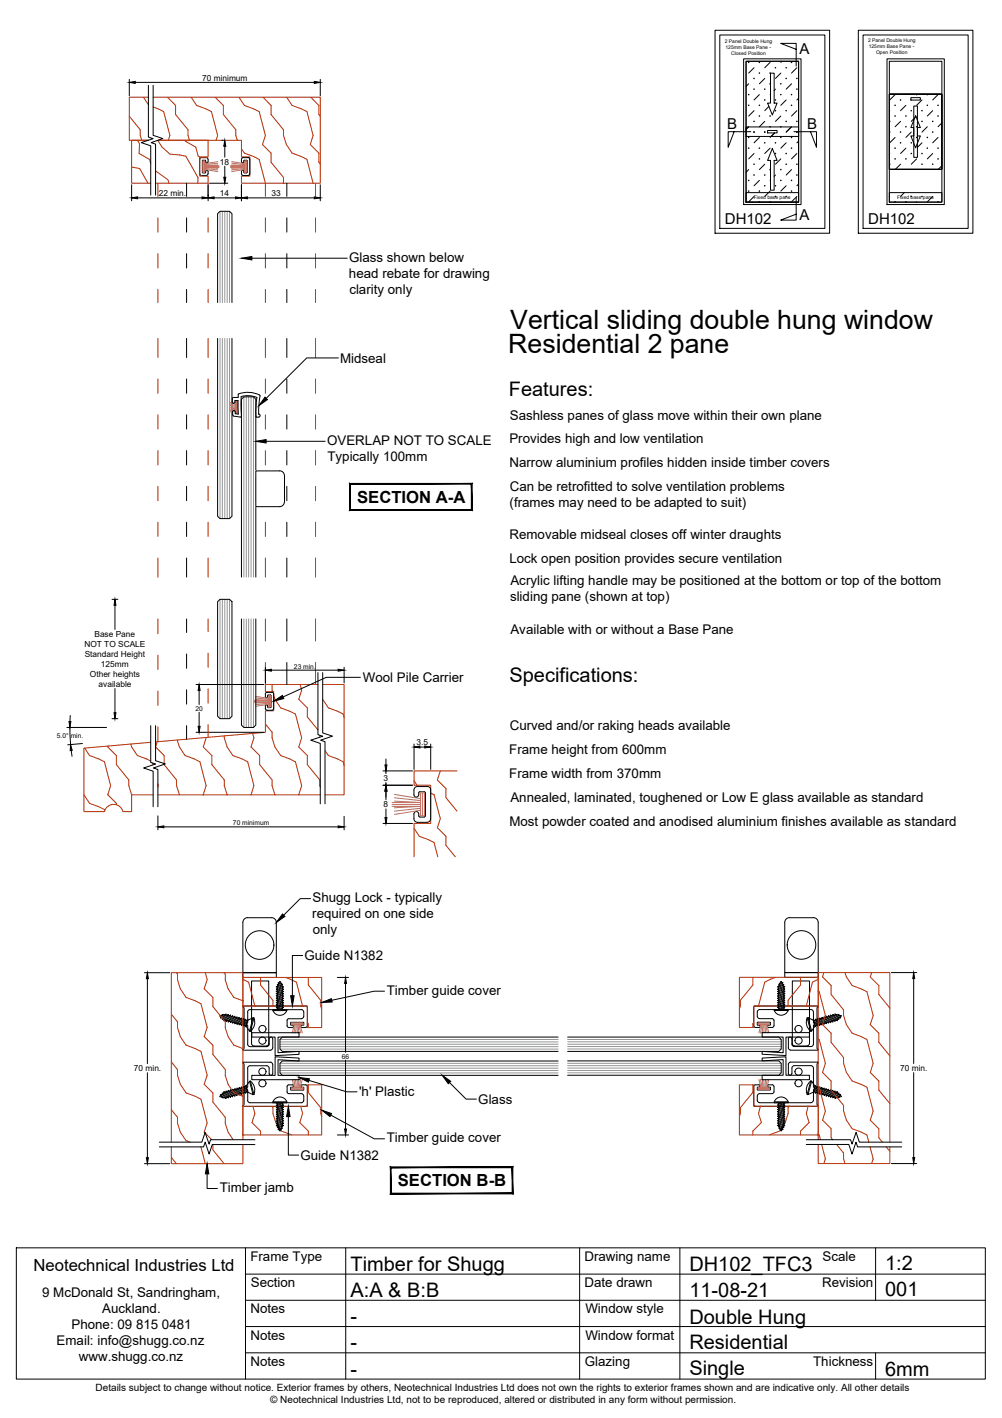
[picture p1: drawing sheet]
<svg xmlns="http://www.w3.org/2000/svg" width="210mm" height="297mm" viewBox="0 0 210 297" stroke-linecap="round" stroke-linejoin="round" font-family="sans-serif">
<!-- layer: APL Notes -->
<g fill="#000" stroke="#000" stroke-width=".21">
<path d="M98.7 101.4v5.4l.2 .1zM98.7 101.4l.2-.1v5.6zM73.4 101.4h25.3l.2-.1zM73.2 101.3h25.7l-25.5 .1zM73.2 101.3l.2 5.5v-5.4zM73.2 101.3l.2 5.5-.2 .1zM73.4 106.8l-.2 .1 25.5-.1zM73.2 106.9l25.5-.1 .2 .1z"/>
<path d="M107.3 244.6v5.3l.1 .2zM107.4 244.4v5.7l-.1-5.5zM81.9 244.6h25.4l.1-.2zM81.8 244.4h25.6l-25.5 .2zM81.8 244.4l.1 5.5v-5.3zM81.8 244.4l.1 5.5-.1 .2zM81.9 249.9l-.1 .2 25.5-.2zM81.8 250.1l25.5-.2 .1 .2z"/>
</g>
<!-- layer: Glass -->
<g fill="none" stroke="#939598" stroke-width=".21">
<path d="M46.1 44.3v19.1M46.6 44.3v19.1M47.1 44.3v19.1M47.6 44.3v19.1M48.1 44.3v19.1M46.1 70.9v37.7M46.6 70.9v37.7M47.1 70.9v37.7M47.6 70.9v37.7M48.1 70.9v37.7M51.1 83.1v37.8M51.6 83.1v37.8"/>
<path d="M52.1 83.1v37.8M52.6 83.1v37.8M53.1 83.1v37.8M46.1 125.5v25M46.6 125.5v25M47.1 125.5v25M47.6 125.5v25M48.1 125.5v25M51.1 129.7v22.7M51.6 129.7v22.7M52.1 129.7v22.7M52.6 129.7v22.7"/>
<path d="M53.1 129.7v22.7M58.6 218.7h58.3M58.6 219.3h58.3M58.6 219.8h58.3M58.6 218.3h58.3M58.6 217.7h58.3M118.9 218.7h44.8M118.9 219.7h44.8M118.9 217.7h44.8M118.9 219.2h44.8M118.9 218.2h44.8M58.6 223.8h58.3"/>
<path d="M58.6 223.3h58.3M58.6 222.7h58.3M58.6 224.2h58.3M58.6 224.8h58.3M118.9 222.7h44.8M118.9 224.2h44.8M118.9 223.7h44.8M118.9 223.2h44.8M118.9 224.7h44.8"/>
</g>
<g fill="none" stroke="#000" stroke-width=".21">
<path d="M45.6 70.9v37.2l.5 .5h2l.5-.5v-37.2M45.6 63.4v-18.6l.5-.5h2l.5 .5v18.6M58.6 98.6a1.01 1.01 0 0 1 1 1M58.6 98.6h-5v7.5h5M59.6 99.6v5.5M59.6 105.1a1.01 1.01 0 0 1-1 1M45.6 126l.5-.5h2l.5 .5v24l-.5 .5h-2l-.5-.5zM50.6 129.7v22.2l.5 .5h2l.5-.5v-22.2M50.6 120.9v-37.3l.5-.5h2l.5 .5v37.3M52.7 216.3h9.9v.9h-4.4v3.3l4.4-.3v.7l-5 .2v-3.9h-4.9zM116.9 217.2h-57.8l-.5 .5v2.1l.5 .4h57.8M118.9 217.2h44.2l.6 .5v2l-.6 .5h-44.2"/>
<path d="M159.7 216.3h9.9v.9h-5v3.9l-4.9-.3v-.6l4.4 .3v-3.3h-4.4zM52.7 225.3h4.9v-3.9l5 .2v.7l-4.4-.3v3.3h4.4v.9h-9.9zM116.9 222.3h-57.8l-.5 .4v2.1l.5 .5h57.8M118.9 222.2h44.2l.6 .5v2l-.6 .5h-44.2M159.7 221.6l4.9-.2v3.8h5v1h-9.9v-1h4.4v-3.2l-4.4 .2z"/>
<circle cx="55" cy="218" r=".75"/>
<circle cx="55" cy="215.6" r=".75"/>
<circle cx="167.3" cy="218" r=".75"/>
<circle cx="167.3" cy="215.6" r=".75"/>
<circle cx="55" cy="224.5" r=".75"/>
<circle cx="55" cy="226.9" r=".75"/>
<circle cx="167.3" cy="224.5" r=".75"/>
<circle cx="167.3" cy="226.9" r=".75"/>
</g>
<!-- layer: Text2 -->
<path d="M23.5 125.5h1.2M24.1 126.8v5.1M23.5 150.5h1.2M24.1 144.2v5.1" fill="none" stroke="#000" stroke-width=".21"/>
<path d="M24.1 125.5l.2 1.3h-.4zM23.9 149.3h.4l-.2 1.2z" fill="#000" stroke="#000" stroke-width=".21"/>
<!-- layer: Timber 1 -->
<g fill="none" stroke="#b82e00" stroke-width=".21">
<path d="M27.1 24.3l2.3 2.9v1.2l.3 1M27.6 35l1.7 .3 1.7 3.1M28.8 29.4l.4 .7-.1 2 2.2 1.3 .3 .9M30 20.4l1.1 1.5M31.1 20.4h-4v9h4h-3.5v9h4M32.1 20.4h35v18h-16.5v-1.5h1.7v-4h-1.7v-3.5h-17.5h10.5v3.5h-1.8v4h1.8v1.5h-11M32.1 22.4l2.2 1 1.3 5M32.6 35.8l2.6 1.9 .2 .7M33.1 29.4l.9 1.4 1.6 1.5 3.3 .4 2.6 4.5-.1 1.2M33.1 38.4v2.7M35.1 20.4l1.7 1.7v1.9l2.6 3.2v1.2l.3 1M35.6 28.4l-.3 1"/>
<path d="M38.8 29.4v.2l2.2 1.2 .5 1.9 .3 .2M40.1 20.4l1.1 1.7 3.1 1.3 1.3 5-.3 1M43.6 38.4v2.7M45.1 20.4l1.7 1.7v1.9l2.6 3.2v1.2l.3 1M50.1 20.4l1.1 1.7 3.1 1.3 1.3 5-.6 1.9 1.8 1.8v1.9l2.6 3.2v1.2M50.6 31.2l.6 .9 3.1 1.3 1.3 5v2.7M55.1 20.4l1.7 1.7v1.9l2.6 3.2v1.2l.6 1.9 1.2 1.8 3.1 1.3 1.3 5M60.1 20.4l1.1 1.7 3.1 1.3 1.3 5-.6 1.9 1.8 1.8v1.9l.3 .4M65.1 20.4l1.7 1.7v1.9l.3 .3M66.1 38.4v2.7M33.1 45.6v3M33.1 53.1v3"/>
<path d="M43.6 45.6v3M43.6 53.1v3M55.6 45.6v3M55.6 53.1v3M66.1 45.6v3M66.1 53.1v3M33.1 60.6v2.8M33.1 70.9v4M33.1 79.4v3M43.6 60.6v2.8M43.6 70.9v4M43.6 79.4v3"/>
<path d="M55.6 60.6v2.8M55.6 70.9v4M55.6 79.4v3M66.1 60.6v2.8M66.1 70.9v4M66.1 79.4v3M33.1 86.9v3M33.1 94.4v3M43.6 86.9v3M43.6 94.4v3M55.6 86.9v3M55.6 94.4v3"/>
<path d="M66.1 86.9v3M66.1 94.4v3M33.1 101.9v3M33.1 109.4v3M33.1 116.9v4M43.6 101.9v3M43.6 109.4v3M43.6 116.9v4M55.6 101.9v3M55.6 109.4v3M55.6 116.9v4M66.1 101.9v3"/>
<path d="M66.1 109.4v3M66.1 116.9v4M33.1 129.7v3.1M33.1 137.3v3M43.6 129.7v2.6M43.6 136.8v3M55.6 129.7v4.6M55.6 138.8v4.6M66.1 129.7v4.6M66.1 138.8v4.6M17.7 156.7l1.1 1.6 3.1 1.3 1.3 5-.6 1.9 1.8 1.8v.3M22.6 156.3v.2l1.8 1.8v1.9l2.6 3.2v1.2l.6 1.9"/>
<path d="M27.4 155.9l.2 .6 1.2 1.8 2.8 1.1M31.6 155.5l-14 1.2v13.3h4.3a2.01 2.01 0 0 1 1.9-1.5 2.01 2.01 0 0 1 2 1.5h1.8v-3.5h4.5M32 159.8v.4M32.9 155.4l-.3 1.1 1.8 1.8v1.6M33.1 144.8v3M33.1 152.3v3.1M37.1 155l.5 1.5 1.2 1.8 3.1 1.3 1.3 5-.6 1.9M43.2 154.5l-.6 2 1.8 1.8v1.9l2.6 3.2v1.2l.6 1.9M43.6 144.3v3M43.6 151.8v2.6M47 154.1l.6 2.4 1.2 1.8 3.1 1.3 1.3 5-.6 1.9M52.9 153.6l.3 1-.6 1.9 1.8 1.8v1.9l2.6 3.2v1.2l.6 1.9"/>
<path d="M55.6 151.7l1.4 1.7v1.2l.6 1.9 1.2 1.8 3.1 1.3 1.3 5-.6 1.9M57 143.4l.1 1.5M57.3 145.7l.3 .8 1.2 1.8 3.1 1.3 1.3 5-.6 1.9 1.8 1.8v1.9l2.6 3.2 .1 1.5M62.9 143.4l.3 1.2-.6 1.9 1.8 1.8v1.9l2.2 2.7M66.6 143.4h-11v1.5h1.7v4h-1.7v4.5l-23 2M67 154v.4M67.6 143.4h4.5v23.1h-4M67.6 146.5l1.2 1.8 3.1 1.3 .2 .8M68.1 157.2l.7 1.1 3.1 1.3 .2 .8M17.6 166.5l1.2 1.8 3.1 1.3v.2M32.2 160.9h.1M33.1 164.2l.1 .4-.1 .3"/>
<path d="M33.1 166.5h34M34.4 160.1l2.6 3.3v1.2l.6 1.9M37.6 166.5h.1M57.6 166.5h.1M86.7 173.5l1.1 1.7 3.1 1.3 .8 3M86.7 163.5l.7 1M90.2 166.1l.7 .4 1.3 5-.6 1.9 1.8 1.8v1.9l2 2.4M92.2 161.5l-.6 1.9 1.8 1.8v1.9l2.3 2.8M95.7 161.5h-9v3h3.5v8h-3.5v7M35.9 212.5l1.3 1.5v1.3l.6 1.8 1.2 1.9M36.9 203.8l.3 .3v1.1l.6 1.9 1.2 1.8 3.1 1.4 1.3 5M39 218.9l3.1 1.3 1.3 5"/>
<path d="M43 203.8l.4 1.4M43.4 215.3l-.6 1.9 1.8 1.8v1.9l2.6 3.2v1.2l.6 1.8 1.2 1.8 1.9 .7M43.4 205.3l-.6 1.8 1.8 1.8v1.9l2.6 3.2v1.3l.6 1.8 1.2 1.9M46.9 203.8l.3 .3v1.1l.6 1.9 1.2 1.8 1.9 .7M49 218.9l1.9 .8M50.9 204.8h16.5v10.5h-3v-4.6h-13.5zM50.9 205.2l1.2 .5 1.3 5M54.6 204.8v1.5l2.6 3.3v1.1M59.8 204.8l2.3 .9 1.3 5M64.4 214.3l.2 .1v.9M64.6 204.8v1.5l2.6 3.3v1.1l.2 .7M154.9 204.7h16.5v6h-13.5v4.5h-3z"/>
<path d="M157.7 204.7v1.6l-2.6 3.2v1.2l-.2 .7M157.9 214.2l-.2 .2v.8M162.5 204.7l-2.3 1-1.3 5M167.7 204.7v1.6l-2.6 3.2v1.2M171.4 205.1l-1.2 .6-1.3 5M171.4 207.6l.2 .1 1.3 5-.6 1.9 1.8 1.8v1.9l2.6 3.2v1.2l.6 1.9 1.2 1.8 3.1 1.3 1.3 5-.6 1.9 1.8 1.8v1.9l.7 1M171.4 217.6l.2 .1 1.3 5-.6 1.9 1.8 1.8v1.9l2.6 3.2v1.2l.6 1.9 1.2 1.8 3.1 1.4 .4 1.5M172.6 203.7l-.3 .9 1.8 1.8v1.9l2.6 3.2v1.2l.6 1.9 1.2 1.8 3.1 1.3 1.3 5-.6 1.9 1.8 1.8v1.9l2.3 2.9M177 203.7l.3 .9 1.2 1.8 3.1 1.3 1.3 5-.6 1.9 1.8 1.8v1.9l2.3 2.9M182.6 203.7l-.3 .9 1.8 1.8v1.9l2.3 2.9M35.9 222.4l1.3 1.7v1.1l.6 1.9 1.2 1.8 3.1 1.4 1.3 5M35.9 232.5l1.3 1.5v1.3l.6 1.9 1.2 1.8"/>
<path d="M39 238.9l.8 .4M43 237.4l1.4 1.3M43.4 235.3l-.6 1.9 .1 .1M43.4 225.3l-.6 1.8 1.8 1.8v2l2.6 3.1v1.3l.6 1.9 1 1.5M44.6 239.8v1.1l2.3 2.9M50.9 231.8h13.5v-4.5h3v10.5h-16.5zM50.9 238.7v-34.9h-15v35.5M50.9 239.8v4h-15v-3.6M50.9 237.6l.2 .2M53 231.8l.4 1.5-.6 1.8 1.8 1.8v.9M57 231.8l.2 .3v1.2l.6 1.8 1.2 1.8 2.1 .9M63 231.8l.4 1.5-.6 1.8 1.8 1.8v.9"/>
<path d="M64.6 227.3v1.6l2.6 3.2v1.2l.2 .6M154.9 227.3h3v4.4h13.5v6.1h-16.5zM157.7 227.3v1.5l-2.6 3.2v1.2l-.2 .7M159.3 231.7l-.4 1.5 .6 1.9-1.8 1.8v.9M165.3 231.7l-.2 .3v1.2l-.6 1.9-1.2 1.8-2.1 .9M169.3 231.7l-.4 1.5 .6 1.9-1.8 1.8v.9M171.2 237.8l.2-.2 .2 .2 .3 .9M171.4 238.7v-35h15v35.6M171.4 239.7v4h15v-3.5M171.4 227.6l.2 .1 1.3 5-.6 1.9 1.8 1.8v1.9l.3 .4M172.1 239.7l.8 3-.3 1M175.3 239.7l1.4 1.8v1.2l.3 1"/>
<path d="M35.9 242.5l1 1.3M42.1 240.2l.9 3.6M182.3 240.2l.6 2.5-.3 1M185.6 240.2l.8 1"/>
</g>
<!-- layer: Components -->
<g fill="none" stroke="#000" stroke-width=".21">
<path d="M42.2 33l-.4 .4 .1 3.2 .3 .2 1.2-.1a.86 .86 0 0 0 .1-1h-.3l-.1 .4M42.2 33h1M42.5 36.2h.5M43.1 33.7l-.6-.1-.1 .1v2.4l.1 .1M43.1 36.1l-.1 .1M43.2 33l.4 .4M43.6 33.4l-.1 .7h-.3l-.1-.4M50.6 33.4l.1 .7h.1l.3-.2M51 33l-.4 .4M51 33h1M51.1 35.9l.1 .3M51.2 36.2h.5"/>
<path d="M51.8 36.1l-.1 .1M51.8 33.7l-.7-.1v.3M51.8 33.7v2.4M52 33l.3 .4v3l-.4 .4-1.1-.1a.86 .86 0 0 1-.1-1l.1-.1 .3 .3M48.7 83.5v.7l.2 .3M48.9 84.5l.3-.2v-.4h.7v2.8M49.2 86.3l-.2-.3-.3 .2 .1 .9 1.5 .3M49.3 86.3v.3l.6 .1M49.8 83.3h-.9l-.2 .2M49.9 83.2h.1M49.9 82.5a5 5 0 0 1 4.6 .4l-.3 3.8M49.9 82.5v.7"/>
<path d="M53.8 83.2v.1a4.2 4.2 0 0 0-3.3-.2l.1 4-.3 .3M53.8 83.3l-.2 3.9 .2 .2h.4M54.2 86.7v.1M54.2 86.7l.3 .4-.3 .3M55.6 145.4l.2-.3 1.2-.1 .3 .4v3.2l-.3 .2h-1l-.4-.4M55.6 147.9l.2-.3 .2 .1 .2 .5M55.6 145.9l.2 .2 .3-.2v-.3h.5l.2 .1v2.4l-.2 .1M55.6 145.4v.5M55.6 147.9v.5M56.2 148.2h.5M88 171.1h-.2l-.1-.6a.5 .5 0 0 0-.5-.5 .5 .5 0 0 0-.5 .5v1a.75 .75 0 0 0 .8 .8h2a.75 .75 0 0 0 .7-.8M88 165.8l-.3 .3"/>
<path d="M88 165.9l.9-.1 .2 .3M89.1 170.9l-.2 .2-.9 .1M89.1 166.1v4.8M90.2 165.5a.71 .71 0 0 0-.7-.8l-2 .1a.72 .72 0 0 0-.8 .7v1a.5 .5 0 0 0 .5 .5 .5 .5 0 0 0 .5-.5v-.4M90.2 165.5v6M46.5 212.7l-.4 .1 .1 .4 .6-.7-.6 .5M46.7 213.5l.2 .1M46.9 213.6v.3l.2-.2M47.1 212.5l-.5 .8-.2-.1M47.1 212.5l.3-.1-.1 .2M47.1 212.5l-.4 .1M47.1 213.7h.3"/>
<path d="M47.3 212.6l-.7 1v-.3M47.3 212.6l.3 .1M47.4 213.7l-.1 .3 .3-.2M47.6 213.8l.2 .1M47.6 212.7l.2-.2v.2M47.6 212.7l-.7 .9M47.8 212.7l-.7 1M47.8 212.7l.2 .1M47.8 213.9v.2l.2-.2M48 213.9l.3 .1v.2l.2-.2M48.2 212.8l-.6 1M48.5 214l.2 .1v.2l.3-.1"/>
<path d="M48.5 212.9l-.3-.1 .1-.2-.3 .2-.6 .9M48.5 212.9l.2-.1v.2h.3l.2-.1-.7 1.1M48.5 212.9l-.7 1M48.7 213l-.7 .9M49 213l-.7 1M49 214.2h.2M49.1 213.1l.3 .1-.7 .9M49.2 214.2v.3l.2-.2M49.4 213.2l.3-.2-.1 .2M49.4 214.3l.2 .1M49.6 213.2l.3 .1 .2-.2v.2M49.6 213.2l-.6 1"/>
<path d="M49.6 214.4v.2l.3-.2M49.9 214.4l.2 .1M49.9 213.3l-.7 .9M50.1 213.3l.2 .1M50.1 213.3l-.7 1M50.1 214.5v.2l.2-.2M50.3 213.4l.3-.2-.1 .3M50.3 214.5l.3 .1M50.3 213.4l-.7 1M50.5 213.5h.3M50.5 213.5l-.6 .9M50.6 214.6v.2l.2-.1h.2"/>
<path d="M50.8 213.5l.2-.1v.2M50.8 213.5l-.7 1M51 213.6l.3 .1M51 213.6l-.7 .9M51 214.7v.3l.2-.2M51.2 214.8h.3M51.3 213.7l.2-.2-.1 .2 .3 .1M51.3 213.7l-.7 .9M51.4 213.7l-.6 1M51.5 214.8v.3l.1-.1M51.7 214.6l-.2 .2M51.7 213.8l-.7 .9"/>
<path d="M51.9 213.9l-.7 .9M51.9 213.7l1.1-.5-.7 2.8-.7-1zM51.9 213.7l-.2 .1M52.3 216h.1M53 213.2h.2M53.2 213.2a2.34 2.34 0 0 1-.8 2.8M53.2 213.2l-.8 2.8M57.2 211.7a1.56 1.56 0 0 0 1.4 1 1.56 1.56 0 0 0 1.5-1M57.2 211.5h2.9v.2h-2.9zM58.1 207.1l1.1 .4 .2 .2h-.2v.3M58.1 207.8v.3h-.2l.2 .2M58.1 206.6l-.2 .1 .2 .2"/>
<path d="M58.1 207.1l-.2 .1 .2 .1M58.1 209l-.2 .1 .2 .1M58.1 209.5h-.2l.2 .2M58.1 210h-.2l.2 .2M58.1 210.9l-.2 .1 .2 .1M58.1 210.4l-.2 .1 .2 .2v.2M58.1 210.4l1.3 .6h-.2v.3M58.1 208.3v.2l-.2 .1 .2 .2M58.1 208.5l1.1 .5v-.3M58.1 207.8l1.1 .4M58.1 208.1l1.1 .4M58.1 207.3l1.1 .4"/>
<path d="M58.1 207.6l1.1 .4M58.1 206.9l1.1 .3M58.1 206.6l1.1 .5M58.1 207.6h-.2l.2 .2M58.1 206.9v.2M58.1 207.3v.3M58.1 208.8v.2M58.1 209.2v.3M58.1 209.7v.3M58.1 210.2v.2M58.1 211.1v.3M58.1 211.4h-.2v.1"/>
<path d="M58.1 209.7l1.1 .4M58.1 209.5l1.1 .4M58.1 209.2l1.1 .4M58.1 209l1.1 .4M58.1 210.2l1.1 .4M58.1 210l1.1 .4M58.1 210.7l1.1 .3M58.1 210.9l1.1 .4M58.1 211.1l1 .4M58.1 211.4l.3 .1M58.1 208.8l1.1 .4M58.3 206.3h-.2l.2 .2"/>
<path d="M58.3 206.5l.9 .3M58.3 206.5l-.2 .1M58.5 205.9l.4 .1M58.5 206l.4 .2M58.9 206l-.2-.4h-.1l-.1 .3h-.2l.2 .1-.2 .3 .9 .3M58.9 206l.3 .2h-.3M58.9 206.2l.3 .4M59.2 206.6l.2 .2h-.2M59.2 207.1l.2 .1h-.2M59.2 208l.2 .2h-.2v.3l.2 .2-1.3-.4M59.2 209l.2 .2h-.2M59.2 209.2v.2l.2 .2h-.2"/>
<path d="M59.2 209.9l.2 .2h-.2M59.2 210.4l.2 .2h-.2M59.2 206.8v.3M59.2 207.2v.3M59.2 209.6v.3M59.2 210.1v.3M59.2 210.6v.2M59.2 211.3l.2 .2M162.2 211.7a1.56 1.56 0 0 0 1.4 1 1.56 1.56 0 0 0 1.5-1M162.2 211.5h2.9v.2h-2.9zM163.1 206.6l-.2 .2h.2M163.1 207l-.2 .2h.2"/>
<path d="M163.1 208l-.2 .2h.2v.3l-.2 .2 1.3-.4M163.1 208.9l-.2 .2h.2M163.1 209.1v.3l-.2 .2h.2M163.1 209.9l-.2 .2h.2M163.1 210.4l-.2 .2h.2M163.1 206.8v.2M163.1 207.2v.3M163.1 209.6v.3M163.1 210.1v.3M163.1 210.6v.2M163.1 211.3l-.2 .2M163.3 206l.3-.4 .4 .3-.2 .1 .2 .2-.9 .4"/>
<path d="M163.3 206l-.2 .2h.2M163.3 206.2l-.2 .4M163.8 205.8l-.5 .2M163.8 206l-.5 .2M164 206.2l.2 .1-.2 .1M164 206.4l-.9 .4M164 206.4l.2 .2M164.2 207.1l-1.1 .4-.2 .2h.2v.3M164.2 207.8v.3h.2l-.2 .2M164.2 206.6l.2 .1-.2 .1M164.2 207.1l.2 .1-.2 .1M164.2 209h.2l-.2 .2"/>
<path d="M164.2 209.5h.2l-.2 .2M164.2 210h.2l-.2 .2M164.2 210.9l.2 .1-.2 .1M164.2 210.4l.2 .1-.2 .2v.2M164.2 210.4l-1.1 .4-.2 .2h.2v.3M164.2 208.3v.2l.2 .1-.2 .2M164.2 208.5l-1.1 .4v-.2M164.2 207.8l-1.1 .4M164.2 208.1l-1.1 .4M164.2 207.3l-1.1 .4M164.2 207.6l-1.1 .4M164.2 206.8l-1.1 .4"/>
<path d="M164.2 206.6l-1.1 .4M164.2 207.6h.2l-.2 .2M164.2 206.8v.3M164.2 207.3v.3M164.2 208.8v.2M164.2 209.2v.3M164.2 209.7v.3M164.2 210.2v.2M164.2 211.1v.3M164.2 211.4h.2l-.1 .1M164.2 209.7l-1.1 .4M164.2 209.5l-1.1 .4"/>
<path d="M164.2 209.2l-1.1 .4M164.2 209l-1.1 .4M164.2 210.2l-1.1 .4M164.2 210l-1.1 .4M164.2 210.7l-1.1 .3M164.2 210.9l-1.1 .4M164.2 211.1l-1 .4M164.2 211.4l-.3 .1M164.2 208.8l-1.1 .3M169.1 213.2a2.34 2.34 0 0 0 .7 2.8M169.3 213.2h-.2l.7 2.8M170 216h-.2"/>
<path d="M170.4 213.7l.2 .1M170.4 213.9l.6 .9M170.6 213.8l.7 .9M170.6 214.6l.2 .2M170.7 215l-.3-1.3-1.1-.5 .7 2.8M170.7 215l-.7 1M170.8 214.8v.3l-.1-.1M170.9 213.7l.6 1M171 213.6l-.2-.1 .1 .2-.3 .1M171 214.8h-.2M171 213.6l.7 1M171.3 214.7v.2l-.3-.1"/>
<path d="M171.3 213.6h-.3M171.3 213.6l.7 .9M171.5 213.5l-.2-.1v.2M171.5 213.5l.7 1M171.7 214.6v.2l-.2-.1h-.2M171.8 213.5h-.3M171.8 213.5l.6 .9M172 213.4l-.3-.2 .1 .3M172 213.4l.6 .9M172 214.5l-.3 .1M172.2 214.5v.2l-.2-.2M172.2 213.3l-.2 .1"/>
<path d="M172.2 213.3l.7 1M172.4 214.4l-.2 .1M172.4 213.3l.7 .9M172.6 214.3v.3l-.2-.2M172.7 213.2l-.3 .1-.2-.2v.2M172.7 213.2l.6 1M172.9 213.2l-.3-.2 .1 .2M172.9 214.3h-.3M173.1 214.2v.2l-.2-.1M173.1 213.1l-.2 .1 .7 .9M173.3 213l.7 1M173.3 214.2h-.2"/>
<path d="M173.6 213l.7 .9M173.8 212.9l.2-.1v-.2l.9 1.1M173.8 212.9l-.3-.1 .1 .2h-.3l-.2-.1 .7 1.1M173.8 214l-.2 .1v.2l-.3-.1M173.8 212.9l.7 1M174 212.8l.7 1M174.3 213.9l-.3 .1v.2l-.2-.2M174.5 213.9v.2l-.2-.2M174.5 212.7l.7 1M174.5 212.7l-.3 .1M174.7 212.7l-.3-.2 .1 .2M174.7 212.7l.7 .9"/>
<path d="M174.7 213.8l-.2 .1M174.9 213.7v.3l-.2-.2M175 212.6l.7 .9v-.2M175 212.6l-.3 .1M175.2 212.5l.5 .8 .2-.2M175.2 212.5l-.3-.1 .1 .2M175.2 212.5l.4 .1M175.2 213.7h-.3M175.4 213.6v.2l-.2-.1M175.6 213.4l-.2 .2M175.8 212.7l.4 .1-.1 .4-.6-.7 .6 .5M46.2 229.5l.6 .5-.6-.7-.1 .4 .4 .1"/>
<path d="M46.4 229.3l.2-.1 .5 .8M46.6 229.2v-.3l.7 1M46.7 229.9l.4 .1M46.9 228.9l.7 .9M46.9 228.9l-.2 .2M47.1 228.8l-.2-.2v.3M47.1 228.8l.7 1M47.3 229.9l.1 .2-.3-.1M47.4 228.8l.6 .9 .3 .2-.1-.2 .3-.1M47.4 228.8h-.3M47.6 228.7l-.3-.2 .1 .3M47.6 228.7l.6 1"/>
<path d="M47.6 229.8l-.3 .1M47.8 229.8v.2l-.2-.2M47.8 228.6l.7 1M47.8 228.6l-.2 .1M48 228.6l.7 .9M48 229.7l-.2 .1M48 228.6l-.2-.2v.2M48.3 228.5l.7 1M48.5 228.5l-.2-.2v.2l-.3 .1M48.5 228.5l.7 1.1-.2-.1h-.3v.3l-.2-.2M48.7 228.4l.7 .9-.3 .1M49 228.3l-.3-.1v.2l-.2 .1"/>
<path d="M49 228.3l.6 1M49.2 228.3h-.2M49.2 228.3l.7 .9M49.4 228.2l-.2-.2v.3M49.4 228.2l.7 1M49.6 229.3l.1 .2-.3-.2M49.6 228.1l-.2 .1M49.6 228.1l.7 1M49.9 228.1l-.3-.2v.2M49.9 228.1l.6 1M50.1 229.2v.2l-.2-.2-.3 .1M50.1 228l-.2 .1"/>
<path d="M50.1 228l.7 1M50.3 228l-.2-.2v.2M50.3 229.1l-.2 .1M50.3 228l.7 .9M50.5 229.1l.1 .2-.3-.2M50.6 227.9l-.3 .1M50.6 227.9l.7 .9M50.8 229l-.3 .1M50.8 227.8l.6 1M51 228.9v.2l-.2-.1M51 227.8h-.2l-.2-.1v.2M51 227.8l.7 .9"/>
<path d="M51.2 227.7l-.2-.2v.3M51.2 227.7l.7 .9M51.3 228.8l-.3 .1M51.5 227.7h-.3M51.5 227.7l.2 .2M51.6 227.5l-.1-.1v.3M51.7 228.7l-.3 .1 .1 .2-.2-.2M51.7 228.7l.2 .1M52.3 226.5l.7 2.8-1.1-.5-.3-1.3zM52.4 226.5a2.34 2.34 0 0 1 .8 2.7M52.4 226.5l.8 2.8h-.2M52.4 226.5h-.1"/>
<path d="M57.2 230.8a1.56 1.56 0 0 1 1.4-1 1.56 1.56 0 0 1 1.5 1M57.2 230.8h2.9v.2h-2.9zM57.9 231v.1h.2M58.1 234.2l-.2 .2h.2v.3M58.1 235.6l-.2 .2 .2 .1M58.1 235.2l-.2 .1 .2 .1M58.1 234.2l1.3-.4-.2 .2v.3h.2l-.2 .2M58.1 233.3l-.2 .1 .2 .1M58.1 232.8l-.2 .2h.2M58.1 232.3l-.2 .2h.2M58.1 231.4l-.2 .1 .2 .1M58.1 231.6v.2l-.2 .2 .2 .1"/>
<path d="M58.1 233.7l-.2 .2 .2 .1v.2M58.1 231.1v.3M58.1 232.1v.2M58.1 232.5v.3M58.1 233v.3M58.1 233.5v.2M58.1 234.9v.3M58.1 235.4v.2M58.1 234.7l-.2 .2h.2M58.1 235.9l.2 .1M58.3 236l-.2 .2h.2M58.4 231l-.3 .1"/>
<path d="M58.9 236.3h.3l-.3 .2M58.9 236.5l-.4 .2M58.9 236.3l-.4 .2M59.1 231l-1 .4M59.2 235.9l-.9 .3 .2 .3-.2 .1 .2 .1 .1 .2h.1l.2-.4M59.2 234.5v.3h.2l-.2 .2-1.1 .4M59.2 235.7h.2l-.2 .2M59.2 235.3h.2l-.2 .1M59.2 233.3h.2l-.2 .2M59.2 232.9h.2l-.2 .2v.2M59.2 232.4h.2l-.2 .2M59.2 231.9h.2l-.2 .2"/>
<path d="M59.2 231.2v.3h.2l-1.3 .6M59.2 233.8v-.3l-1.1 .5M59.2 231.7v.2M59.2 232.1v.3M59.2 232.6v.3M59.2 235v.3M59.2 235.4v.3M59.2 234.3l-1.1 .4M59.2 234l-1.1 .4M59.2 235.7l-.9 .3M59.2 234.8l-1.1 .4M59.2 234.5l-1.1 .4"/>
<path d="M59.2 235.3l-1.1 .3M59.2 235.4l-1.1 .5M59.2 235.9l-.3 .4M59.2 232.4l-1.1 .4M59.2 232.6l-1.1 .4M59.2 232.9l-1.1 .4M59.2 233.1l-1.1 .4M59.2 231.9l-1.1 .4M59.2 232.1l-1.1 .4M59.2 231.5l-1.1 .3M59.2 231.2l-1.1 .4M59.2 233.3l-1.1 .4"/>
<path d="M59.4 231l-.2 .2M162.2 230.8a1.56 1.56 0 0 1 1.4-1 1.56 1.56 0 0 1 1.5 1M162.2 230.8h2.9v.2h-2.9zM162.9 231l.2 .2M163.1 235.9l.9 .3-.2 .2 .2 .2-.4 .3-.3-.4M163.1 234.5v.3h-.2l.2 .2 1.1 .4M163.1 235.7h-.2l.2 .2M163.1 235.2h-.2l.2 .2M163.1 233.3h-.2l.2 .2M163.1 232.9h-.2l.2 .2v.2M163.1 232.4h-.2l.2 .2M163.1 231.9h-.2l.2 .2"/>
<path d="M163.1 231.2v.2h-.2l.2 .2 1.1 .5M163.1 233.8v-.3l1.1 .4M163.1 231.7v.2M163.1 232.1v.3M163.1 232.6v.3M163.1 235v.2M163.1 235.4v.3M163.1 234.3l1.1 .4M163.1 234l1.1 .4M163.1 235.7l.9 .3M163.1 234.8l1.1 .3M163.1 234.5l1.1 .4"/>
<path d="M163.1 235.2l1.1 .4M163.1 235.4l1.1 .4M163.1 235.9l.2 .4M163.1 232.4l1.1 .4M163.1 232.6l1.1 .4M163.1 232.9l1.1 .4M163.1 233.1l1.1 .4M163.1 231.9l1.1 .4M163.1 232.1l1.1 .4M163.1 231.4l1.1 .4M163.1 231.2l1.1 .4M163.1 233.3l1.1 .4"/>
<path d="M163.2 231l1 .4M163.3 236.3h-.2l.2 .2M163.3 236.5l.5 .2M163.3 236.3l.5 .1M163.9 231l.3 .1M164 236l.2 .2h-.2M164.2 234.2l.2 .2h-.2v.3M164.2 235.6l.2 .2h-.2M164.2 235.1l.2 .2-.2 .1M164.2 234.2l-1.3-.4 .2 .2v.3h-.2l.2 .2M164.2 233.3l.2 .1-.2 .1M164.2 232.8l.2 .1-.2 .1"/>
<path d="M164.2 232.3l.2 .2h-.2M164.2 231.4l.2 .1-.2 .1M164.2 231.6v.2l.2 .2-.2 .1M164.2 233.7l.2 .2h-.2v.3M164.2 231.1v.3M164.2 232.1v.2M164.2 232.5v.3M164.2 233v.3M164.2 233.5v.2M164.2 234.9v.2M164.2 235.4v.2M164.2 234.7l.2 .2h-.2"/>
<path d="M164.2 235.8l-.2 .2M164.3 231l.1 .1h-.2M169.1 229.2l.2 .1M169.8 226.4l-.7 2.8M169.8 226.4l.2 .1M169.8 226.5a2.34 2.34 0 0 0-.7 2.7M170 226.5l-.7 2.8 1.1-.5 .3-1.3M170 226.5l.7 1M170.6 228.7l.3 .1-.1 .2 .2-.2M170.6 228.7l-.2 .1M170.7 227.5l.1-.1v.3M170.8 227.7h.2"/>
<path d="M170.8 227.7l-.2 .2M171 227.7l.3-.2v.3M171 228.8l.3 .1M171 227.7l-.6 .9M171.3 227.8h.2l.2-.1v.2M171.3 227.8l-.7 .9M171.3 228.9v.2l.2-.1M171.5 229h.3M171.5 227.8l-.6 1M171.7 227.9l.3 .1M171.7 227.9l-.7 .9M171.8 229l-.1 .2 .3-.1"/>
<path d="M172 229.1l.2 .1M172 228l.2-.2v.2M172 228l-.7 .9M172.2 228l.2 .1M172.2 228l-.7 1M172.2 229.2v.2l.2-.2 .3 .1M172.4 228.1l.2-.2v.2M172.4 228.1l-.6 .9M172.6 228.1l.3 .1M172.6 228.1l-.6 1M172.7 229.3l-.1 .2 .3-.2M172.9 228.2l.2-.2v.2"/>
<path d="M172.9 228.2l-.7 1M173.1 228.2l-.7 1M173.1 228.2l.2 .1M173.3 228.3l.3-.1v.2h.2M173.3 228.3l-.6 1M173.6 228.4l-.7 .9 .2 .1M173.8 228.4l.2-.1v.2l.3 .1M173.8 228.4l-.7 1.2 .2-.1h.3l-.1 .2 .3-.1M174 228.5l-.7 1M174.2 229.7l.3 .1M174.3 228.6l-.7 .9M174.3 228.6l.2-.2v.2"/>
<path d="M174.5 228.6l-.7 1M174.5 228.6l.2 .1M174.5 229.8l-.1 .2 .3-.2M174.7 228.7l.2-.2v.3M174.7 228.7l-.7 .9M174.7 229.8l.3 .1M174.9 228.8l-.9 1.1v-.3h-.2M174.9 228.8h.3M175 229.9l-.1 .2 .3-.2M175.2 228.8l.2-.2v.3M175.2 228.8l-.7 1M175.4 228.9l-.7 .9"/>
<path d="M175.4 228.9l.2 .2M175.6 229.9h-.4M175.7 229.2v-.3l-.7 1M175.9 229.3l-.2-.1-.5 .7M176.1 229.5l-.6 .5 .6-.8 .1 .5-.4 .1"/>
</g>
<!-- layer: WeatherStrip -->
<g fill="none" stroke="#b85c73" stroke-width=".21">
<path d="M42.5 33.7h.4v2.4h-.4zM42.7 33.7v2.4M42.9 34.9h3M42.9 35.5l2.7 .4M42.9 35.3l2.7 .3M45.6 34.6l-2.7 .1h3M45.6 33.9l-2.7 .4M45.6 34.2l-2.7 .3M45.9 35.1h-3l2.7 .1M48.3 34.9h3M48.3 35.1h3l-2.8 .1M48.5 34.6l2.8 .1h-3"/>
<path d="M48.5 33.9l2.8 .4M48.5 34.2l2.8 .3M51.3 33.7h.4v2.4h-.4zM51.3 35.5l-2.8 .4M51.3 35.3l-2.8 .3M51.5 33.7v2.4M48.1 84.3l1.3 .4M48.1 84.6l1.3 .3M48.1 85l1.3 .1M48.1 85.3h1.3M49.4 84.1h.4v2.4h-.4zM49.4 85.9l-1.3 .5"/>
<path d="M49.4 85.7l-1.3 .3M49.4 85.5l-1.3 .2M49.6 84.1v2.4M53.3 146.9h3M53.3 147.1h3l-2.8 .2M53.5 146.6l2.8 .1h-3M53.5 145.9l2.8 .4M53.5 146.2l2.8 .3M56.3 145.7h.4v2.4h-.4zM56.3 147.5l-2.8 .5M56.3 147.3l-2.8 .3M56.5 145.7v2.4"/>
<path d="M82.1 168.5h6M82.1 168.9h6l-5.5 .3M82.6 167.8l5.5 .3h-6M82.6 166.4l5.5 .9M82.6 167.1l5.5 .6M88.1 166.1h.8v4.8h-.8zM88.1 169.7l-5.5 .9M88.1 169.3l-5.5 .6M88.5 166.1v4.8M61.1 214.3h2.4v.4h-2.4zM61.1 214.4h2.4M61.7 214.7l-.5 1.7"/>
<path d="M61.9 214.7l-.3 1.7M62.1 214.7l-.2 1.7M62.3 214.7v1.7M62.5 214.7l.1 1.7M62.7 214.7l.3 1.7M62.9 214.7l.4 1.7M158.8 214.2h2.4v.4h-2.4zM158.8 214.4h2.4M159.4 214.6l-.4 1.8M159.6 214.6l-.3 1.8M159.8 214.6l-.1 1.8M160 214.6v1.8"/>
<path d="M160.2 214.6l.2 1.8M160.4 214.6l.3 1.8M160.6 214.6l.5 1.8M61.1 227.8h2.4v.4h-2.4zM61.1 228.1h2.4M61.2 226.1l.5 1.7M61.6 226.1l.3 1.7M61.9 226.1l.2 1.7M62.3 226.1v1.7M62.6 226.1l-.1 1.7M63 226.1l-.3 1.7M63.3 226.1l-.4 1.7"/>
<path d="M158.8 227.8h2.4v.4h-2.4zM158.8 228h2.4M159 226.1l.4 1.7M159.3 226.1l.3 1.7M159.7 226.1l.1 1.7M160 226.1v1.7M160.4 226.1l-.2 1.7M160.7 226.1l-.3 1.7M161.1 226.1l-.5 1.7"/>
</g>
<!-- layer: AlumOutline -->
<g fill="none" stroke="#000" stroke-width=".21">
<path d="M39.1 38.4v2.7M60.1 38.4v2.7M39.1 45.6v3M39.1 53.1v3M60.1 45.6v3M60.1 53.1v3M39.1 60.6v2.8M39.1 70.9v4M39.1 79.4v3M60.1 60.6v2.8M60.1 70.9v4M60.1 79.4v3"/>
<path d="M39.1 86.9v3M39.1 94.4v3M60.1 86.9v3M60.1 94.4v3M39.1 101.9v3M39.1 109.4v3M39.1 116.9v4M60.1 101.9v3M60.1 109.4v3M60.1 116.9v4M39.1 129.7v2.8M39.1 137v3"/>
<path d="M60.1 129.7v4.6M60.1 138.8v4.6M39.1 144.5v3M39.1 152v2.8M50.9 219.8l.1 .2M51 210.7l-.1 .2 .2 .2v8.5l-.2 .2M51 210.7l13.3 .1 .1 4.1-.2 .3h-1.1v-.4l.5-.1v-.5h-2.7v.5h.4l.2 .3-.2 .3-1-.1-.2-.3M51.9 218.7l.2 .5h.3M51.9 212v2.2l-.3 .3 .3 .3v3.9M52.4 211.5l-.5 .2v.3M52.4 219.3h3.5M52.4 211.5h10.7"/>
<path d="M55.9 219.2l.4-.2 .1-1.4a.38 .38 0 0 1 .4-.4 .38 .38 0 0 1 .3 .4v1.9l-.2 .4-5.9 .1M60.1 213.8v1.1M63.1 211.5l.5 .2v.3v.9l-.2 .4-2.9 .1h-.2l-.2 .4M159.1 213.4h2.8l.2 .4v1.2l-.3 .2h-1v-.4l.6-.1v-.6h-2.8v.6l.6 .1v.4h-.9l-.4-.2 .1-4.2h13.3l-.2 .3v8.5l.3 .2-.1 .2M165.1 217.6a.37 .37 0 0 1 .4-.4 .37 .37 0 0 1 .4 .4M165.1 219.5l.3 .4 .2 .1M165.2 217.6v1.9M165.6 220h5.7M165.9 217.6l.1 1.4 .4 .2h3.5l.4-.2 .1-.3M170.4 212l-.1-.3-.4-.2h-10.8l-.2 .1-.3 .4 .1 1.1 .4 .3M170.4 212v2.2l.3 .3-.3 .3v3.9M50.9 222.7l.2 .2v8.5l-.2 .2 .1 .1"/>
<path d="M51 222.5l-.1 .2M51 222.5h5.6M51.9 223.7l.2-.4h.3h3.5l.4 .2 .1 .2M51.9 230.5l.2 .4 .3 .1h10.7l.5-.2v-.3M51.9 223.8v3.9l-.3 .3 .3 .3v2.2M56.6 222.5l.3 .1 .2 .4v1.9a.38 .38 0 0 1-.3 .3 .38 .38 0 0 1-.4-.3v-1.1M60.1 228.7l.4 .4 2.9 .1 .2 .4v.9M60.1 227.6l.4-.3h.9v.4l-.5 .1v.6h2.7v-.6h-.3l-.3-.3 .2-.2h1l.2 .3M60.1 227.6v1.1M64.4 231.5l-.3 .2-13.1 .1M64.4 227.6v3.9M159 227.7l.3-.2-.1-.2a1.26 1.26 0 0 0-1.3 .1v4.1l.2 .2h13.2l.1-.1"/>
<path d="M159 227.7h-.4v.6h2.8v-.6h-.4M159.1 231h10.8M161 227.7l-.2-.2v-.2l1-.1 .3 .2v1.5l-.3 .2-2.9 .1-.3 .4v.9l.3 .4 .2 .1M165.1 224.8a.37 .37 0 0 0 .4 .4 .37 .37 0 0 0 .4-.4M165.2 223v1.9M170.4 223.7l-.1-.2-.4-.3h-3.5l-.4 .3-.1 1.4M170.4 230.5l-.3 .4-.2 .1M170.4 223.7v4l.3 .3-.3 .3v2.2M171.4 222.7l-.1-.2h-5.7l-.4 .2-.1 .3M171.4 222.7l-.3 .2v8.5l.3 .2"/>
</g>
<!-- layer: Dimensions -->
<g fill="none" stroke="#000" stroke-width=".21">
<path d="M27.1 16.6v3.5M28.3 17.3h37.5M67.1 16.6v3.5M27.6 38.7v3.4M43.6 38.7v3.4M43.9 38.4h3.8M46.5 29.4h.3M47.1 30.6v2.3M47.1 34.8v2.3M50.6 38.7v3.4M67.1 38.7v3.4M28.8 41.5h13.5"/>
<path d="M44.8 41.5h4.5M51.8 41.5h14M55.6 139.8v3.3M72.1 139.8v3.3M14 152.4h8.3M14.6 152.4l.2 3.5M14.7 149.9v1.2M14.9 157.2l.2 1.2M17.3 155.8l-3.1 .2M41.1 153.4h14.2M41.1 143.4h14.2M41.7 144.6v3"/>
<path d="M41.7 149.2v3M56.8 140.4h14M80.8 159v1.2M86.7 155.9v5.3M88 156.5h1M90.2 155.9v5.3M33.1 170.9v2.9M34.3 173.2h36.5M72.1 171v2.8M80.2 164.5h6.2M80.2 161.5h6.2M80.2 172.5h6.2"/>
<path d="M80.8 161.5v.5M80.8 163.9v.6M80.8 165.7v1.8M80.8 169.4v1.8M30.3 203.8h5.3M30.9 205v17.8M70.7 204.8h2.3M72.4 206v14.4M186.7 203.7h5.3M191.4 205v17.8M30.9 224.7v17.8M70.7 237.8h2.3"/>
<path d="M72.4 222.1v14.4M191.4 224.7v17.8M30.3 243.8h5.3M186.7 243.7h5.3"/>
</g>
<g fill="#000" stroke="#000" stroke-width=".21">
<path d="M27.1 17.3l1.2-.3v.5zM65.8 17l1.3 .3-1.3 .2zM46.9 37.1h.4l-.2 1.3zM47.1 29.4l.2 1.2h-.4zM27.6 41.5l1.2-.3v.4zM42.3 41.2l1.3 .3-1.3 .1zM43.6 41.5l1.2-.3v.4zM49.3 41.2l1.3 .3-1.3 .1zM50.6 41.5l1.2-.3v.4zM65.8 41.2l1.3 .3-1.3 .1zM14.8 156l.3 1.2h-.4zM14.4 151.1l.5 .1-.3 1.2z"/>
<path d="M41.5 152.2h.4l-.2 1.2zM41.7 143.4l.2 1.2h-.4zM55.6 140.4l1.2-.2v.4zM70.8 140.2l1.3 .2-1.3 .2zM86.7 156.5l1.3-.2v.4zM89 156.3l1.2 .2-1.2 .2zM33.1 173.2l1.2-.2v.4zM70.8 173l1.3 .2-1.3 .2zM80.8 164.5l.3 1.2h-.5zM80.6 160.2h.5l-.3 1.3zM80.6 171.2h.5l-.3 1.3zM30.9 203.8l.2 1.2h-.4z"/>
<path d="M72.4 204.8l.2 1.2h-.4zM191.4 203.7l.2 1.3h-.4zM72.2 236.5h.4l-.2 1.3zM30.7 242.5h.4l-.2 1.3zM191.2 242.5h.4l-.2 1.2z"/>
</g>
<!-- layer: Shugg Blocks -->
<path d="M31.1 17.9v10.8l1 .3-2.5 .9 2 .7v10.3M32.1 17.9v10.4l2 .7-2.4 .9 .9 .3v10.7M31.6 152v7.7l1 .3-2.5 .9 2 .7v7.4M32.6 152v7.3l2 .7-2.4 .9 .9 .3v7.8M66.6 140.9v13l1 .3-2.5 .9 2 .6v12.7M67.6 140.9v12.6l2 .7-2.4 .9 .9 .3v13M53.4 239.8h-8.9l-.7 2-.8-2.5-.4 .9h-9.2M53.4 238.7h-9.3l-.3 1-.8-2.5-.7 2.1h-8.9M168.9 239.7h8.9l.7 2.1 .8-2.5 .4 .9h9.2M168.9 238.7h9.3l.3 1 .8-2.5 .7 2.1h8.9" fill="none" stroke="#000" stroke-width=".21"/>
<!-- layer: Glass -->
<g fill="#fff" stroke="#fff" stroke-width=".21">
<path d="M53.6 98.6h5.2zM53.6 98.6h5.2z"/>
<path d="M53.6 98.6l5.3 .1zM53.6 98.6l5.3 .1z"/>
<path d="M53.6 98.7l5.5 .1zM53.6 98.7l5.5 .1z"/>
<path d="M53.6 98.8l5.6 .1zM53.6 98.8l5.6 .1h-5.6z"/>
<path d="M53.6 98.9l5.8 .1-.2-.1zM53.6 98.9l5.8 .1h-5.8z"/>
<path d="M53.6 99l5.9 .1-.1-.1zM53.6 99l5.9 .1h-5.9z"/>
<path d="M53.6 99.1l5.9 .2v-.2zM53.6 99.1l5.9 .2h-5.9z"/>
<path d="M53.6 99.3l6 .2-.1-.2zM53.6 99.3l6 .2h-6z"/>
<path d="M53.6 99.5l6 .1v-.1zM53.6 99.5l6 .1h-6z"/>
<path d="M53.6 99.6l6 5.5v-5.5zM53.6 99.6l6 5.5h-6z"/>
<path d="M53.6 105.1l6 .2v-.2zM53.6 105.1l6 .2h-6z"/>
<path d="M53.6 105.3l5.9 .2 .1-.2zM53.6 105.3l5.9 .2h-5.9z"/>
<path d="M53.6 105.5l5.9 .1v-.1zM53.6 105.5l5.9 .1h-5.9z"/>
<path d="M53.6 105.6l5.8 .2 .1-.2zM53.6 105.6l5.8 .2h-5.8z"/>
<path d="M53.6 105.8l5.6 .1 .2-.1zM53.6 105.8l5.6 .1h-5.6z"/>
<path d="M53.6 105.9l5.5 .1 .1-.1zM53.6 105.9l5.5 .1h-5.5z"/>
<path d="M53.6 106h5.5zM53.6 106l5.3 .1z"/>
<path d="M53.6 106.1h5.3zM53.6 106.1h5.2z"/>
<path d="M53.6 106.1h5.2zM53.6 106.1h5z"/>
</g>
<!-- layer: Timber 1 -->
<g fill="#b82e00" stroke="#b82e00" stroke-width=".21">
<circle cx="59.4" cy="38.4" r=".08"/>
<circle cx="63.4" cy="210.7" r=".08"/>
<circle cx="53.4" cy="210.7" r=".08"/>
<circle cx="57.2" cy="210.7" r=".08"/>
<circle cx="50.9" cy="205.2" r=".08"/>
<circle cx="50.9" cy="237.6" r=".08"/>
<circle cx="50.9" cy="209.6" r=".08"/>
<circle cx="50.9" cy="219.7" r=".08"/>
<circle cx="50.9" cy="229.6" r=".08"/>
<circle cx="158.9" cy="210.7" r=".08"/>
<circle cx="168.9" cy="210.7" r=".08"/>
<circle cx="165.1" cy="210.7" r=".08"/>
<circle cx="171.4" cy="205.1" r=".08"/>
<circle cx="171.4" cy="237.6" r=".08"/>
</g>
<!-- layer: TitleBlock -->
<g fill="none" stroke="#000" stroke-width=".21">
<path d="M149.8 6.3h24v42.6h-24zM150.8 7.3h22v40.5h-22zM155.8 12.3h12v30.5h-12zM156.3 12.8h11v15.8h-11zM156.3 12.8h11v29.5h-11zM156.8 17.6l-.5 .5M158 14.2l-1.2 1.1M159.1 19.8l-1.1 1.1M160.2 16.4l-1.1 1.2M161.3 13.1l-1.1 1.1M161.4 15.3h.8v6.3h.6l-1 2.5-1-2.5h.6zM161.4 19.7l-.1 .1"/>
<path d="M162.4 18.7l-.2 .3M163.6 15.3l-1.2 1.1M163.8 12.8l-.2 .3M165.8 17.6l-1.1 1.1M166.8 10.3l-3.3-1.2h3.3v4.7M166.9 14.2l-1.1 1.1M179.8 6.3h24v42.6h-24zM180.8 7.3h22v40.5h-22zM185.8 12.3h12v30.5h-12zM186.3 12.8h11v29.5h-11zM186.3 19.7h11v15.8h-11h11v-15.8h-11v15.8zM187.5 19.8l-1.1 1.1"/>
<path d="M189.9 19.7l-.1 .1M196.5 19.8l-1.1 1.1M153.8 27.6l-1.3 3.2v-3.2h4.8M156.3 26.6h11v15.7h-11zM156.8 26.6l-.5 .5M156.8 35.5l-.5 .6M158 23.2l-1.2 1.1M158 32.2l-1.2 1.1M159.1 28.8l-1.1 1.1M159.1 37.8l-1.1 1.1M160.2 25.4l-1.1 1.2M160.2 34.4l-1.1 1.1"/>
<path d="M160.8 27.3h2v.5h-2zM161.1 22.3l-.9 .9M161.3 31l-1.1 1.2M161.4 37.7l-.1 .1M161.8 31.1l1 2.5h-.6v6.2h-.8v-6.2h-.6zM162.3 27.8l-1 1M162.4 36.7l-.2 .2M163.6 24.3l-1.2 1.1M163.6 33.3l-1.2 1.1M164.7 20.9l-1.1 1.2M164.7 29.9l-1.1 1.1M164.7 38.9l-1.1 1.1"/>
<path d="M165.8 26.6l-1.1 1.1M165.8 35.5l-1.1 1.2M166.3 27.6h4.7v3.2l-1.2-3.2M166.9 23.2l-1.1 1.1M166.9 32.2l-1.1 1.1M167.3 20.6l-.4 .3M167.3 29.6l-.4 .3M167.3 38.6l-.4 .3M186.4 23.2l-.1 .1M186.4 32.2l-.1 .1M187.5 28.8l-1.1 1.1M188.7 25.4l-1.2 1.2"/>
<path d="M188.7 34.4l-1.1 1.1M189.8 22.1l-1.1 1.1M189.8 31l-1.1 1.2M190.8 20.5h2v.5h-2zM190.9 27.7l-1.1 1.1M191.4 22.2h.8v6.3h.6l-1 2.5-1-2.5h.6zM191.4 24.9l-.5 .5M191.8 24.2l1 2.5h-.6v6.3h-.8v-6.3h-.6zM191.9 24.4l-.3 .3M192 33.3l-1.1 1.1M193.1 20.9l-1.1 1.2M193.1 29.9l-.9 1"/>
<path d="M194.3 26.6l-1.2 1.1M195.4 23.2l-1.1 1.1M195.4 32.2l-1.1 1.1M196.5 28.8l-1.1 1.1M197.3 25.7l-.8 .9M197.3 34.7l-.7 .8M156.3 40.4h11v1.9h-11zM158 41.2l-1.2 1.1M161.3 40l-1.1 1.2M163.6 42.3h-.1M166.8 41.3v4.8h-3.3l3.3-1.2M166.9 41.2l-1.1 1.1"/>
<path d="M186.3 40.4h11v1.9h-11zM186.4 41.2h-.1M189.4 40.4l-.7 .8M192 42.3h-.1M195.4 41.2l-1.1 1.1"/>
</g>
<g fill="#000" stroke="#000" stroke-width=".21">
<circle cx="156.8" cy="19.8" r=".06"/>
<circle cx="156.8" cy="13.1" r=".06"/>
<circle cx="158" cy="16.4" r=".06"/>
<circle cx="158" cy="18.7" r=".06"/>
<circle cx="159.1" cy="13.1" r=".06"/>
<circle cx="159.1" cy="15.3" r=".06"/>
<circle cx="160.2" cy="18.7" r=".06"/>
<circle cx="161.3" cy="15.3" r=".06"/>
<circle cx="161.3" cy="17.6" r=".06"/>
<circle cx="162.4" cy="14.2" r=".06"/>
<circle cx="163.6" cy="17.6" r=".06"/>
<circle cx="163.6" cy="19.8" r=".06"/>
<circle cx="164.7" cy="16.4" r=".06"/>
<circle cx="164.7" cy="14.2" r=".06"/>
<circle cx="165.8" cy="13.1" r=".06"/>
<circle cx="165.8" cy="19.8" r=".06"/>
<circle cx="166.9" cy="16.4" r=".06"/>
<circle cx="166.9" cy="18.7" r=".06"/>
<circle cx="192" cy="19.8" r=".06"/>
<circle cx="194.3" cy="19.8" r=".06"/>
<circle cx="156.8" cy="28.8" r=".06"/>
<circle cx="156.8" cy="22.1" r=".06"/>
<circle cx="156.8" cy="37.8" r=".06"/>
<circle cx="156.8" cy="31" r=".06"/>
<circle cx="158" cy="27.7" r=".06"/>
<circle cx="158" cy="25.4" r=".06"/>
<circle cx="158" cy="34.4" r=".06"/>
<circle cx="158" cy="36.7" r=".06"/>
<circle cx="159.1" cy="24.3" r=".06"/>
<circle cx="159.1" cy="22.1" r=".06"/>
<circle cx="159.1" cy="31" r=".06"/>
<circle cx="159.1" cy="33.3" r=".06"/>
<circle cx="160.2" cy="20.9" r=".06"/>
<circle cx="160.2" cy="36.7" r=".06"/>
<circle cx="160.2" cy="29.9" r=".06"/>
<circle cx="160.2" cy="27.7" r=".06"/>
<circle cx="160.2" cy="38.9" r=".06"/>
<circle cx="161.3" cy="35.5" r=".06"/>
<circle cx="161.3" cy="24.3" r=".06"/>
<circle cx="161.3" cy="26.5" r=".06"/>
<circle cx="162.4" cy="38.9" r=".06"/>
<circle cx="162.4" cy="32.2" r=".06"/>
<circle cx="162.4" cy="20.9" r=".06"/>
<circle cx="162.4" cy="29.9" r=".06"/>
<circle cx="162.4" cy="23.2" r=".06"/>
<circle cx="163.6" cy="26.5" r=".06"/>
<circle cx="163.6" cy="28.8" r=".06"/>
<circle cx="163.6" cy="37.8" r=".06"/>
<circle cx="163.6" cy="35.5" r=".06"/>
<circle cx="164.7" cy="32.2" r=".06"/>
<circle cx="164.7" cy="23.2" r=".06"/>
<circle cx="164.7" cy="25.4" r=".06"/>
<circle cx="164.7" cy="34.4" r=".06"/>
<circle cx="165.8" cy="37.8" r=".06"/>
<circle cx="165.8" cy="28.8" r=".06"/>
<circle cx="165.8" cy="22.1" r=".06"/>
<circle cx="165.8" cy="31" r=".06"/>
<circle cx="166.9" cy="25.4" r=".06"/>
<circle cx="166.9" cy="34.4" r=".06"/>
<circle cx="166.9" cy="27.7" r=".06"/>
<circle cx="166.9" cy="36.7" r=".06"/>
<circle cx="186.4" cy="27.7" r=".06"/>
<circle cx="186.4" cy="34.4" r=".06"/>
<circle cx="186.4" cy="25.4" r=".06"/>
<circle cx="187.5" cy="31" r=".06"/>
<circle cx="187.5" cy="22.1" r=".06"/>
<circle cx="187.5" cy="33.3" r=".06"/>
<circle cx="187.5" cy="24.3" r=".06"/>
<circle cx="188.6" cy="27.7" r=".06"/>
<circle cx="188.6" cy="20.9" r=".06"/>
<circle cx="188.6" cy="29.9" r=".06"/>
<circle cx="189.8" cy="24.3" r=".06"/>
<circle cx="189.8" cy="26.5" r=".06"/>
<circle cx="189.8" cy="33.3" r=".06"/>
<circle cx="190.9" cy="23.2" r=".06"/>
<circle cx="190.9" cy="29.9" r=".06"/>
<circle cx="190.9" cy="32.2" r=".06"/>
<circle cx="192" cy="26.5" r=".06"/>
<circle cx="192" cy="28.8" r=".06"/>
<circle cx="193.1" cy="34.4" r=".06"/>
<circle cx="193.1" cy="25.4" r=".06"/>
<circle cx="193.1" cy="32.2" r=".06"/>
<circle cx="193.1" cy="23.2" r=".06"/>
<circle cx="194.3" cy="31" r=".06"/>
<circle cx="194.3" cy="22.1" r=".06"/>
<circle cx="194.3" cy="28.8" r=".06"/>
<circle cx="195.4" cy="34.4" r=".06"/>
<circle cx="195.4" cy="25.4" r=".06"/>
<circle cx="195.4" cy="27.7" r=".06"/>
<circle cx="196.5" cy="31" r=".06"/>
<circle cx="196.5" cy="22.1" r=".06"/>
<circle cx="196.5" cy="24.3" r=".06"/>
<circle cx="196.5" cy="33.3" r=".06"/>
<circle cx="156.8" cy="40" r=".06"/>
<circle cx="159.1" cy="42.3" r=".06"/>
<circle cx="159.1" cy="40" r=".06"/>
<circle cx="161.3" cy="42.3" r=".06"/>
<circle cx="162.4" cy="41.2" r=".06"/>
<circle cx="164.7" cy="41.2" r=".06"/>
<circle cx="165.8" cy="40" r=".06"/>
<circle cx="187.5" cy="42.3" r=".06"/>
<circle cx="189.8" cy="42.3" r=".06"/>
<circle cx="190.9" cy="41.2" r=".06"/>
<circle cx="193.1" cy="41.2" r=".06"/>
<circle cx="196.5" cy="42.3" r=".06"/>
</g>
<!-- layer: Components 3 -->
<g fill="none" stroke="#000" stroke-width=".21">
<path d="M51.9 192.2a1.01 1.01 0 0 0-1 1v10.6h7v-10.6a1.01 1.01 0 0 0-1-1M51.9 192.2h5M165.4 192.2a1.01 1.01 0 0 0-1 1v10.5h7v-10.5a1.01 1.01 0 0 0-1-1M165.4 192.2h5M50.9 203.8h7v1h-7zM55.8 219.1l.2-.1 .3-.4v-13.1h-3.6v13.1l.2 .4 .3 .1h2.6M164.4 203.7h7v1h-7zM166.5 219.1l-.5-.3v-.2v-13.1h3.6v13.1l-.3 .4-.2 .1M166.5 219.1h2.6"/>
<circle cx="54.4" cy="198" r="3"/>
<circle cx="167.9" cy="197.9" r="3"/>
</g>
<!-- layer: Title Block -->
<g fill="none" stroke="#000" stroke-width=".21">
<path d="M52.8 54.1h19.9M70.9 75h-6.6l-8.5 8.4M55.7 92.4h12.4M75.5 141.9h-7.2l-9 4.1M65.1 188.2h-2.2l-3.5 3.5M63.4 200.2h-2.2v8.4M80.6 207.6h-2.2l-8.9 1.9M60.4 233.9v8.1h2.2M64.7 226.3l7.9 2.4h2.2M69.3 233.6l9.1 5h2.2M94.2 226.8l3.4 3.4h2.2M43.4 245.9v3.1h2.1"/>
<path d="M3.4 261.4h203v27.5h-203zM51.4 266.9h155M51.4 272.4h155M51.4 277.9h155M51.4 261.4v27.5M72.4 261.4v27.5M121.4 261.4v27.5M142.4 261.4v27.5M183.4 261.4v11M51.4 283.4h155M183.4 283.4v5.5"/>
</g>
<path d="M50.6 54.1l2.2-.4v.7zM53.6 92.4l2.1-.3v.7zM55.5 83.2l.5 .5-1.8 1.3zM57.3 146.9l1.9-1.2 .3 .6zM59.2 191.5l.5 .5-1.8 1.2zM60.9 208.6h.7l-.4 2.1zM67.4 210l2-.8 .2 .7zM60.4 231.7l.4 2.2h-.8zM62.6 225.7l2.2 .3-.2 .7zM67.4 232.5l2.1 .8-.4 .6zM92.6 225.2l1.8 1.3-.5 .5zM43.4 243.7l.3 2.2h-.7z" fill="#000" stroke="#000" stroke-width=".21"/>
<g font-size="5.6">
<text x="106.9" y="68.9">Vertical sliding double hung window</text>
<text x="106.5" y="73.9">Residential 2 pane</text>
</g>
<g font-size="4.2">
<text x="106.6" y="82.9">Features:</text>
<text x="106.7" y="142.9">Specifications:</text>
<text x="73.4" y="266.2">Timber for Shugg</text>
<text x="144.4" y="266.2">DH102_TFC3</text>
<text x="185.4" y="265.9">1:2</text>
<text x="73.4" y="271.7">A:A &amp; B:B</text>
<text x="144.4" y="271.6">11-08-21</text>
<text x="185.4" y="271.6">001</text>
<text x="73.4" y="277.2">-</text>
<text x="144.4" y="277.2">Double Hung</text>
<text x="73.4" y="282.7">-</text>
<text x="144.4" y="282.6">Residential</text>
<text x="73.4" y="288.2">-</text>
<text x="144.4" y="288.1">Single</text>
<text x="185.4" y="288.2">6mm</text>
</g>
<g font-size="3.5">
<text x="74.8" y="105.3">SECTION A-A</text>
<text x="83.3" y="248.5">SECTION B-B</text>
<text x="7" y="266.3">Neotechnical Industries Ltd</text>
</g>
<g font-size="3.1">
<text x="167.5" y="11.3">A</text>
<text x="152.3" y="27">B</text>
<text x="169.1" y="27">B</text>
<text x="151.8" y="47">DH102</text>
<text x="167.5" y="46.1">A</text>
<text x="181.9" y="47">DH102</text>
</g>
<g font-size="2.8">
<text x="73.1" y="58.2">head rebate for drawing</text>
<text x="73.1" y="54.8">Glass shown below</text>
<text x="73.2" y="61.5">clarity only</text>
<text x="71.2" y="76">Midseal</text>
<text x="106.8" y="87.9">Sashless panes of glass move within their own plane</text>
<text x="68.5" y="93.2">OVERLAP NOT TO SCALE</text>
<text x="106.7" y="92.9">Provides high and low ventilation</text>
<text x="68.6" y="96.5">Typically 100mm</text>
<text x="106.7" y="97.9">Narrow aluminium profiles hidden inside timber covers</text>
<text x="106.8" y="106.3">(frames may need to be adapted to suit)</text>
<text x="106.8" y="102.9">Can be retrofitted to solve ventilation problems</text>
<text x="106.7" y="112.9">Removable midseal closes off winter draughts</text>
<text x="106.7" y="117.9">Lock open position provides secure ventilation</text>
<text x="106.8" y="126">sliding pane (shown at top)</text>
<text x="106.9" y="122.6">Acrylic lifting handle may be positioned at the bottom or top of the bottom</text>
<text x="106.9" y="132.9">Available with or without a Base Pane</text>
<text x="76" y="142.9">Wool Pile Carrier</text>
<text x="106.8" y="152.9">Curved and/or raking heads available</text>
<text x="106.7" y="157.9">Frame height from 600mm</text>
<text x="106.7" y="162.9">Frame width from 370mm</text>
<text x="106.9" y="167.9">Annealed, laminated, toughened or Low E glass available as standard</text>
<text x="106.7" y="172.9">Most powder coated and anodised aluminium finishes available as standard</text>
<text x="65.5" y="189">Shugg Lock - typically</text>
<text x="65.4" y="192.3">required on one side</text>
<text x="65.5" y="195.7">only</text>
<text x="63.8" y="201.2">Guide N1382</text>
<text x="81" y="208.4">Timber guide cover</text>
<text x="75.2" y="229.7">'h' Plastic</text>
<text x="100.2" y="231.3">Glass</text>
<text x="81" y="239.3">Timber guide cover</text>
<text x="62.9" y="243">Guide N1382</text>
<text x="46" y="249.7">Timber jamb</text>
<text x="52.4" y="264.1">Frame Type</text>
<text x="52.5" y="269.7">Section</text>
<text x="122.4" y="264.1">Drawing name</text>
<text x="122.4" y="269.6">Date drawn</text>
<text x="172.2" y="269.6">Revision</text>
<text x="172.3" y="264.2">Scale</text>
<text x="8.8" y="271.8">9 McDonald St, Sandringham,</text>
<text x="21.4" y="275.1">Auckland.</text>
<text x="52.5" y="275.1">Notes</text>
<text x="122.6" y="275.1">Window style</text>
<text x="11.9" y="281.8">Email: info@shugg.co.nz</text>
<text x="15" y="278.5">Phone: 09 815 0481</text>
<text x="52.5" y="280.6">Notes</text>
<text x="122.6" y="280.7">Window format</text>
<text x="16.5" y="285.2">www.shugg.co.nz</text>
<text x="52.5" y="286.1">Notes</text>
<text x="122.5" y="286.2">Glazing</text>
<text x="170.3" y="286.1">Thickness</text>
</g>
<g font-size="2.1">
<text x="20" y="291.4">Details subject to change without notice. Exterior frames by others, Neotechnical Industries Ltd does not own the rights to exterior frames shown and are indicative only. All other details</text>
<text x="56.6" y="293.9">© Neotechnical Industries Ltd, not to be reproduced, altered or distributed in any form without permission.</text>
</g>
<g font-size="1.7">
<text x="42.3" y="16.9">70 minimum</text>
<text x="46.1" y="34.5">18</text>
<text x="33.3" y="41.1">22 min.</text>
<text x="46.1" y="41.1">14</text>
<text x="56.9" y="41.1">33</text>
<text x="17.7" y="135.5">NOT TO SCALE</text>
<text x="17.8" y="137.6">Standard Height</text>
<text x="19.8" y="133.4">Base Pane</text>
<text x="18.8" y="141.8">Other heights</text>
<text x="20.7" y="143.9">available</text>
<text x="21.1" y="139.7">125mm</text>
<text x="87.3" y="156.2">3.5</text>
<text x="80.4" y="163.6">3</text>
<text x="80.4" y="169.1">8</text>
<text x="28.1" y="224.4">70 min.</text>
<text x="188.6" y="224.4">70 min.</text>
</g>
<g font-size="1.4">
<text x="61.6" y="140.1">23 min.</text>
<text x="41" y="148.9">20</text>
<text x="11.9" y="154.7">5.0° min.</text>
<text x="48.8" y="172.9">70 minimum</text>
<text x="71.6" y="221.7">66</text>
</g>
<g font-size="1">
<text x="151.8" y="8.9">2 Panel Double Hung</text>
<text x="152" y="10.2">125mm Base Pane -</text>
<text x="153.2" y="11.5">Closed Position</text>
<text x="181.8" y="8.8">2 Panel Double Hung</text>
<text x="182" y="10.1">125mm Base Pane -</text>
<text x="183.5" y="11.4">Open Position</text>
<text x="157.9" y="41.6">Fixed base pane</text>
<text x="187.9" y="41.6">Fixed base pane</text>
</g>
</svg>
